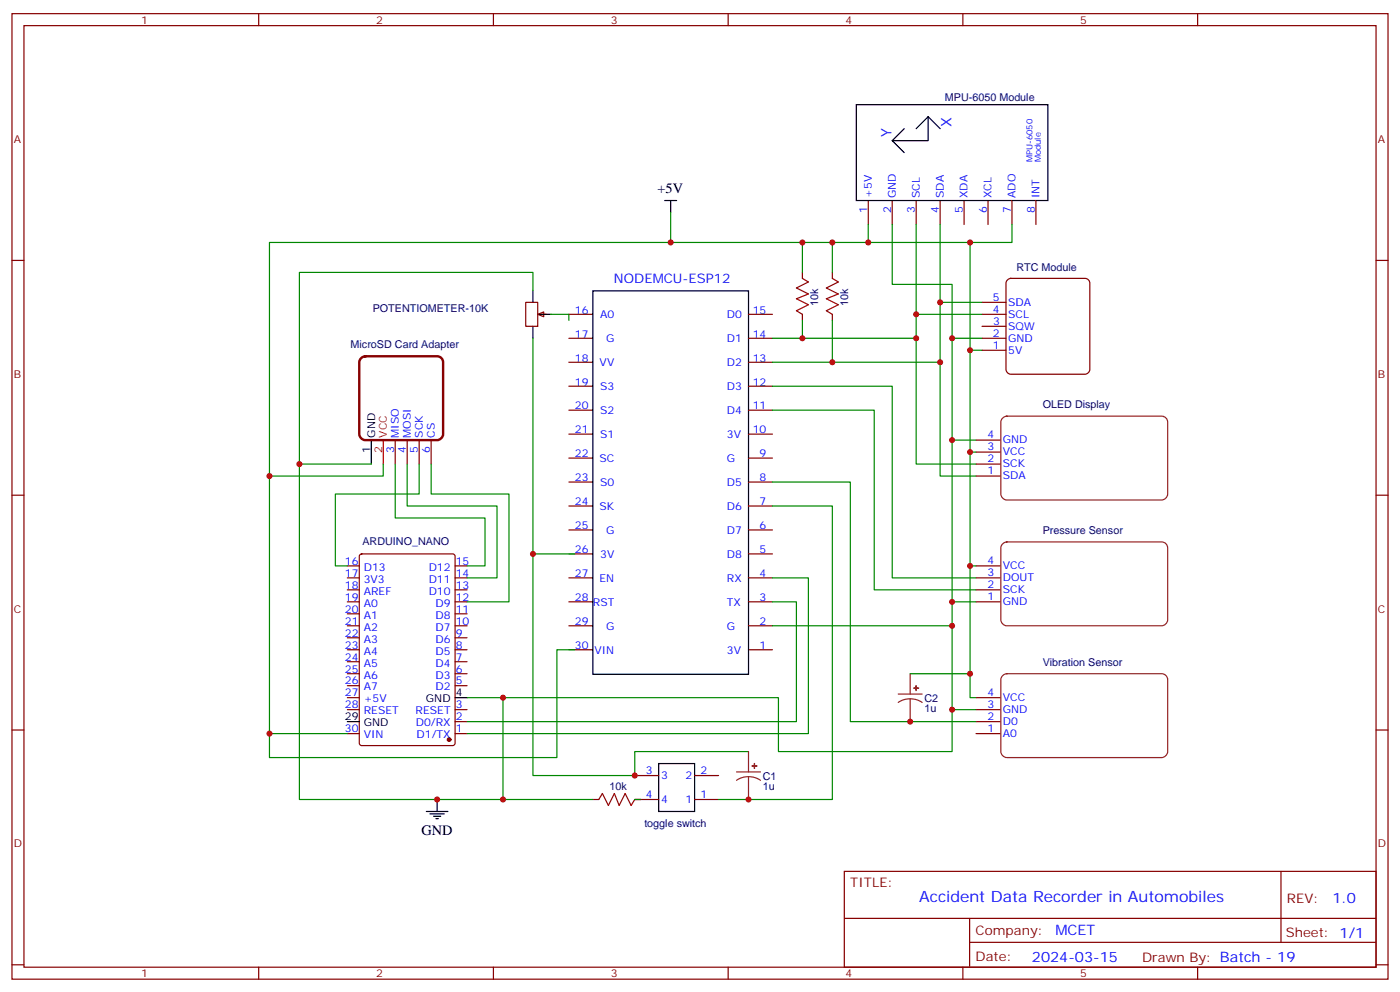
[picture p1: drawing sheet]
<svg xmlns="http://www.w3.org/2000/svg" width="412mm" height="292mm" viewBox="0 0 412 292" stroke-linecap="round" stroke-linejoin="round" font-family="sans-serif">
<g fill="none" stroke="#870000" stroke-width=".35">
<path d="M3.5 4h405.4v284.4h-405.4zM7.1 7.5h398.2v277.3h-398.2zM76.2 4v3.5M145.3 4v3.5M214.5 4v3.5M283.6 4v3.5M352.8 4v3.5M3.5 76.7h3.6M405.3 76.7h3.6M167.6 92.6h7M167.6 99.6h7M220.5 92.6h7"/>
<path d="M220.5 99.6h7M167.6 106.7h7M167.6 113.7h7M220.5 106.7h7M220.5 113.7h7M167.6 120.8h7M167.6 127.8h7M167.6 134.9h7M220.5 120.8h7M220.5 127.8h7M220.5 134.9h7M287.5 136.7h7.1"/>
<path d="M287.5 133.1h7.1M287.5 129.6h7.1M3.5 145.8h3.6M167.6 142h7M167.6 149h7M167.6 156.1h7M220.5 142h7M220.5 149h7M220.5 156.1h7M287.5 140.2h7.1M405.3 145.8h3.6M102.3 170.2h3.5"/>
<path d="M102.3 177.2h3.5M102.3 173.7h3.5M102.3 166.7h3.5M106.1 163.3l.4-.2h26.8l.7 .5 .1 55.3-.5 .6-27.1 .1-.6-.5-.1-55.3zM134.1 170.2h3.5M134.1 177.2h3.5M134.1 173.7h3.5M134.1 166.7h3.5M167.6 163.1h7M167.6 170.2h7M167.6 177.2h7M220.5 163.1h7"/>
<path d="M220.5 170.2h7M220.5 177.2h7M102.3 184.3h3.5M102.3 191.3h3.5M102.3 198.4h3.5M102.3 194.9h3.5M102.3 187.8h3.5M102.3 180.8h3.5M134.1 184.3h3.5M134.1 191.3h3.5M134.1 198.4h3.5M134.1 194.9h3.5"/>
<path d="M134.1 187.8h3.5M134.1 180.8h3.5M167.6 184.3h7M167.6 191.3h7M220.5 184.3h7M220.5 191.3h7M3.5 215h3.6M102.3 216h3.5M102.3 209h3.5M102.3 201.9h3.5M102.3 205.5h3.5M134.1 216h3.5"/>
<path d="M134.1 212.5h3.5M134.1 209h3.5M134.1 201.9h3.5M405.3 215h3.6M248.7 256.6h156.6v28.2h-156.6zM377.3 256.6v20.9M248.7 270.5h156.5M285.6 277.5h119.6M285.6 270.5v14.1M3.5 284.1h3.6M76.2 284.8v3.6M145.3 284.8v3.6"/>
<path d="M214.5 284.8v3.6M283.6 284.8v3.6M352.8 284.8v3.6M405.3 284.1h3.6"/>
</g>
<path d="M174.6 85.7h45.9v112.9h-45.9zM102.3 212.5h3.5M134.1 205.5h3.5" fill="none" stroke="#000" stroke-width=".35"/>
<circle cx="132.3" cy="217.8" r=".53" fill="#870000" stroke="#870000" stroke-width=".35"/>
<path d="M295.4 123.1l1.2-.5h45.6a1.76 1.76 0 0 1 1.8 1.7v21.2a1.89 1.89 0 0 1-1.8 1.7h-45.6a1.89 1.89 0 0 1-1.8-1.7v-21.2z" fill="none" stroke="#8c2424" stroke-width=".35"/>
<path d="M296.6 82.6l1.1-.6h21.9a1.41 1.41 0 0 1 1.4 1.4v25.4a1.51 1.51 0 0 1-1.4 1.4h-21.9a1.51 1.51 0 0 1-1.4-1.4v-25.4z" fill="#fff" stroke="#800000" stroke-width=".35"/>
<g fill="none" stroke="#870000" stroke-width=".35">
<path d="M255.8 59.1v7M262.8 59.1v7M269.9 59.1v7M276.9 59.1v7M284 59.1v7M291 59.1v7M298.1 59.1v7M305.2 59.1v7M289.3 99.6h7M289.3 89h7M289.3 92.6h7M289.3 96.1h7"/>
<path d="M289.3 103.2h7M287.5 177.2h7.1M287.5 173.7h7.1M287.5 170.2h7.1M287.5 166.7h7.1M287.5 216h7.1M287.5 212.5h7.1M287.5 209h7.1M287.5 205.5h7.1M187 235.4h7M187 228.4h7M204.6 235.4h7.1"/>
<path d="M204.6 228.4h7.1"/>
</g>
<path d="M252.2 30.8h56.5v28.3h-56.5zM266.3 37.9l-3.5 3.5M273.4 34.4v7h-10.6l3.5 3.5M273.4 34.4l3.5 3.5M273.4 34.4l-3.5 3.5M194 224.9h10.6v14.1h-10.6z" fill="none" stroke="#000" stroke-width=".35"/>
<path d="M295.4 160.1l1.2-.5h45.6a1.76 1.76 0 0 1 1.8 1.8v21.1a1.89 1.89 0 0 1-1.8 1.8h-45.6a1.89 1.89 0 0 1-1.8-1.8v-21.1zM295.4 198.9l1.2-.5h45.6a1.76 1.76 0 0 1 1.8 1.8v21.1a1.89 1.89 0 0 1-1.8 1.8h-45.6a1.89 1.89 0 0 1-1.8-1.8v-21.1z" fill="none" stroke="#8c2424" stroke-width=".35"/>
<path d="M158.4 92.6l1.8-.7v1.4z" fill="#f0f0f0" stroke="#870000" stroke-width=".35"/>
<path d="M154.9 89h3.5v7.1h-3.5zM159.1 92.6h1.8M236.4 80.2v1.8M236.4 92.6v1.7M245.2 80.2v1.8M245.2 92.6v1.7M116.4 129.6v7.1M119.9 129.6v7.1M123.5 129.6v7.1M127 129.6v7.1M174.6 235.4h1.8M187 235.4h1.7" fill="none" stroke="#870000" stroke-width=".35"/>
<path d="M195.8 59.1h3.5M197.6 59.1v3.5M157 85.5v3.5M157 96.1v3.5M158.7 92.6h3.6M109.4 129.6v7.1M125.6 239h6.3M126.6 239.7h4.3M128.8 235.4v3.6M127.7 240.4h2.1M128.4 241.1h.7" fill="none" stroke="#000" stroke-width=".35"/>
<path d="M112.9 129.6v7.1" fill="none" stroke="#f00" stroke-width=".35"/>
<path d="M106.4 105.4l1.2-.5h21.2a1.76 1.76 0 0 1 1.7 1.8v21.1a1.89 1.89 0 0 1-1.7 1.8h-21.2a1.89 1.89 0 0 1-1.8-1.8v-21.1z" fill="none" stroke="#870000" stroke-width=".71"/>
<g fill="none" stroke="#008700" stroke-width=".35">
<path d="M197.6 62.6v8.8h58.2v-5.3M197.6 71.4h-118.2v144.6h22.9M236.4 71.4v8.8M245.2 71.4v8.8M255.8 71.4h30v134.1h1.7M262.8 66.1v17.6h17.7v15.9M269.9 66.1v26.5h19.4M276.9 66.1v22.9h12.4M298.1 66.1v5.3h-12.3M157 99.6v128.8h30v-7.1h33.5M157 85.5v-5.3h-68.8v56.5M162.3 92.6h5.3v1.7"/>
<path d="M227.5 99.6h42.4M236.4 94.3v5.3M245.2 94.3v12.4M269.9 92.6v44.1h17.6M276.9 89v51.2h10.6M289.3 99.6h-8.8v109.4h7M227.5 113.7h35.3v56.5h24.7M227.5 106.7h49.4M285.8 103.2h3.5M109.4 136.7h-21.2v98.7h86.4M112.9 136.7v3.5h-33.5M116.4 136.7v15.8h26.5v14.2h-5.3"/>
<path d="M119.9 136.7v12.3h26.5v21.2h-8.8M123.5 136.7v8.8h-24.7v21.2h3.5M127 136.7v8.8h22.9v31.7h-12.3M227.5 120.8h30v52.9h30M280.5 129.6h7M285.8 133.1h1.7M227.5 142h23v70.5h37M227.5 149h17.7v86.4h-33.5M157 163.1h12.3M227.5 170.2h10.6v45.8h-100.5M227.5 177.2h7.1v35.3h-97M280.5 177.2h7"/>
<path d="M285.8 166.7h1.7M169.3 191.3h-5.3v31.8h-84.6v-7.1M227.5 184.3h53M268.1 198.4h17.7M137.6 205.5h10.6v29.9M148.2 205.5h81.1v15.8h51.2v-12.3M187 235.4h1.7"/>
</g>
<path d="M236.4 82l1.7 1-3.5 1.8 3.5 1.8-3.5 1.4 3.5 1.7-3.5 1.8 1.8 1.1M245.2 82l1.7 1-3.5 1.8 3.5 1.8-3.5 1.4 3.5 1.7-3.5 1.8 1.8 1.1M176.4 235.4l1-1.7 1.8 3.5 1.8-3.5 1.4 3.5 1.7-3.5 1.8 3.5 1.1-1.8" fill="none" stroke="#a10000" stroke-width=".35"/>
<path d="M268.1 198.4v6M264.6 204.4h7M268.1 205.8l-1.8 .2-1.7 .9M268.1 205.8l1.9 .2 1.6 .9M268.1 205.8v6.7M217 227.3h7M220.5 228.7l-1.9 .3-1.6 .8M220.5 228.7l1.8 .3 1.7 .8M220.5 221.3v6M220.5 228.7v6.7" fill="none" stroke="#8c2424" stroke-width=".35"/>
<g fill="#8c2424" stroke="#8c2424" stroke-width=".35">
<path d="M269.2 202.6l1.4 .1z"/>
<path d="M269.8 201.9l.1 1.4z"/>
<path d="M221.5 225.6h1.5z"/>
<path d="M222.2 224.9v1.4z"/>
</g>
<g fill="#c00">
<circle cx="276.9" cy="89" r=".88"/>
<circle cx="269.9" cy="92.6" r=".88"/>
<circle cx="269.9" cy="99.6" r=".88"/>
<circle cx="276.9" cy="106.7" r=".88"/>
<circle cx="197.6" cy="71.4" r=".88"/>
<circle cx="79.4" cy="140.2" r=".88"/>
<circle cx="79.4" cy="216" r=".88"/>
<circle cx="236.4" cy="71.4" r=".88"/>
<circle cx="236.4" cy="99.6" r=".88"/>
<circle cx="245.2" cy="71.4" r=".88"/>
<circle cx="245.2" cy="106.7" r=".88"/>
<circle cx="88.2" cy="136.7" r=".88"/>
<circle cx="128.8" cy="235.4" r=".88"/>
<circle cx="280.5" cy="99.6" r=".88"/>
<circle cx="280.5" cy="184.3" r=".88"/>
<circle cx="280.5" cy="129.6" r=".88"/>
<circle cx="280.5" cy="177.2" r=".88"/>
<circle cx="285.8" cy="71.4" r=".88"/>
<circle cx="285.8" cy="103.2" r=".88"/>
<circle cx="285.8" cy="133.1" r=".88"/>
<circle cx="285.8" cy="166.7" r=".88"/>
<circle cx="255.8" cy="71.4" r=".88"/>
<circle cx="157" cy="163.1" r=".88"/>
<circle cx="148.2" cy="235.4" r=".88"/>
<circle cx="268.1" cy="212.5" r=".88"/>
<circle cx="285.8" cy="198.4" r=".88"/>
<circle cx="148.2" cy="205.5" r=".88"/>
<circle cx="280.5" cy="209" r=".88"/>
<circle cx="220.5" cy="235.4" r=".88"/>
<circle cx="187" cy="228.4" r=".88"/>
</g>
<text font-size="4.6" fill="#00f" x="270.8" y="265.6">Accident Data Recorder in Automobiles</text>
<g font-size="4.2" fill="#00f">
<text x="262.6" y="40.4" transform="rotate(-90 262.6 40.4)">Y</text>
<text x="280.2" y="37.5" transform="rotate(-90 280.2 37.5)">X</text>
<text x="392.5" y="265.9">1.0</text>
<text x="310.9" y="275.4">MCET</text>
<text x="304" y="283.2">2024-03-15</text>
</g>
<g font-size="4.2">
<text x="193.7" y="56.9">+5V</text>
<text x="124.2" y="245.8">GND</text>
</g>
<text font-size="3.9" fill="#00f" x="180.9" y="83.4">NODEMCU-ESP12</text>
<g font-size="3.9" fill="#800">
<text x="250.5" y="261.2">TITLE:</text>
<text x="379.1" y="265.9">REV:</text>
<text x="287.4" y="275.4">Company:</text>
<text x="378.7" y="276">Sheet: 1/1</text>
<text x="287.4" y="283.1">Date:</text>
<text x="336.4" y="283.2">Drawn By: Batch - 19</text>
</g>
<g font-size="3.2" fill="#800">
<text x="41.6" y="7">1</text>
<text x="110.8" y="7">2</text>
<text x="179.9" y="7">3</text>
<text x="249.1" y="7">4</text>
<text x="318.2" y="7">5</text>
<text x="4.1" y="42.1">A</text>
<text x="405.9" y="42.1">A</text>
<text x="4.1" y="111.3">B</text>
<text x="405.9" y="111.3">B</text>
<text x="4.1" y="180.4">C</text>
<text x="405.9" y="180.4">C</text>
<text x="4.1" y="249.6">D</text>
<text x="405.9" y="249.6">D</text>
<text x="41.6" y="287.8">1</text>
<text x="110.8" y="287.8">2</text>
<text x="179.9" y="287.8">3</text>
<text x="249.1" y="287.8">4</text>
<text x="318.2" y="287.8">5</text>
</g>
<g font-size="3.2" fill="#000080">
<text x="278.3" y="29.8">MPU-6050 Module</text>
<text x="299.4" y="79.7">RTC Module</text>
<text x="109.8" y="91.9">POTENTIOMETER-10K</text>
<text x="241" y="90" transform="rotate(-90 241 90)">10k</text>
<text x="249.8" y="90" transform="rotate(-90 249.8 90)">10k</text>
<text x="103.3" y="102.5">MicroSD Card Adapter</text>
<text x="307.1" y="120.3">OLED Display</text>
<text x="106.8" y="160.6">ARDUINO_NANO</text>
<text x="307.1" y="157.3">Pressure Sensor</text>
<text x="307.1" y="196.1">Vibration Sensor</text>
<text x="272.3" y="209.8">1u</text>
<text x="272.3" y="206.7">C2</text>
<text x="179.5" y="232.6">10k</text>
<text x="224.7" y="232.7">1u</text>
<text x="224.7" y="229.7">C1</text>
<text x="189.8" y="243.6">toggle switch</text>
</g>
<g font-size="3.2" fill="#00f">
<text x="256.8" y="58.3" transform="rotate(-90 256.8 58.3)">+5V</text>
<text x="263.9" y="58.3" transform="rotate(-90 263.9 58.3)">GND</text>
<text x="270.9" y="58.3" transform="rotate(-90 270.9 58.3)">SCL</text>
<text x="278" y="58.3" transform="rotate(-90 278 58.3)">SDA</text>
<text x="285" y="58.3" transform="rotate(-90 285 58.3)">XDA</text>
<text x="292.1" y="58.3" transform="rotate(-90 292.1 58.3)">XCL</text>
<text x="299.2" y="58.3" transform="rotate(-90 299.2 58.3)">ADO</text>
<text x="306.2" y="58.3" transform="rotate(-90 306.2 58.3)">INT</text>
<text x="255.4" y="62.8" transform="rotate(-90 255.4 62.8)">1</text>
<text x="262.5" y="62.8" transform="rotate(-90 262.5 62.8)">2</text>
<text x="269.5" y="62.8" transform="rotate(-90 269.5 62.8)">3</text>
<text x="276.6" y="62.8" transform="rotate(-90 276.6 62.8)">4</text>
<text x="283.6" y="62.8" transform="rotate(-90 283.6 62.8)">5</text>
<text x="290.7" y="62.8" transform="rotate(-90 290.7 62.8)">6</text>
<text x="297.7" y="62.8" transform="rotate(-90 297.7 62.8)">7</text>
<text x="304.8" y="62.8" transform="rotate(-90 304.8 62.8)">8</text>
<text x="292.5" y="88.7">5</text>
<text x="169.3" y="92.4">16</text>
<text x="176.8" y="93.8">A0</text>
<text x="214.1" y="93.8">D0</text>
<text x="221.7" y="92.4">15</text>
<text x="292.5" y="92.2">4</text>
<text x="292.5" y="95.7">3</text>
<text x="297" y="90.1">SDA</text>
<text x="297" y="93.6">SCL</text>
<text x="169.3" y="99.4">17</text>
<text x="178.5" y="100.8">G</text>
<text x="214.1" y="100.8">D1</text>
<text x="221.7" y="99.4">14</text>
<text x="292.5" y="99.2">2</text>
<text x="297" y="100.7">GND</text>
<text x="297" y="97.1">SQW</text>
<text x="169.3" y="106.5">18</text>
<text x="176.6" y="107.9">VV</text>
<text x="214.1" y="107.9">D2</text>
<text x="221.7" y="106.5">13</text>
<text x="292.5" y="102.8">1</text>
<text x="297" y="104.2">5V</text>
<text x="169.3" y="113.5">19</text>
<text x="221.7" y="113.5">12</text>
<text x="176.8" y="114.9">S3</text>
<text x="214.1" y="114.9">D3</text>
<text x="169.3" y="120.6">20</text>
<text x="176.8" y="122">S2</text>
<text x="214.1" y="122">D4</text>
<text x="221.7" y="120.6">11</text>
<text x="117.5" y="128.9" transform="rotate(-90 117.5 128.9)">MISO</text>
<text x="121" y="128.9" transform="rotate(-90 121 128.9)">MOSI</text>
<text x="124.5" y="128.9" transform="rotate(-90 124.5 128.9)">SCK</text>
<text x="128.1" y="128.9" transform="rotate(-90 128.1 128.9)">CS</text>
<text x="169.3" y="127.6">21</text>
<text x="176.8" y="129.1">S1</text>
<text x="214.1" y="129.1">3V</text>
<text x="221.7" y="127.6">10</text>
<text x="290.9" y="129.1">4</text>
<text x="295.4" y="130.5">GND</text>
<text x="116.1" y="133.4" transform="rotate(-90 116.1 133.4)">3</text>
<text x="119.6" y="133.4" transform="rotate(-90 119.6 133.4)">4</text>
<text x="123.1" y="133.4" transform="rotate(-90 123.1 133.4)">5</text>
<text x="126.6" y="133.4" transform="rotate(-90 126.6 133.4)">6</text>
<text x="169.3" y="134.7">22</text>
<text x="176.6" y="136.1">SC</text>
<text x="214.1" y="136.1">G</text>
<text x="223.8" y="134.7">9</text>
<text x="290.9" y="136.2">2</text>
<text x="290.9" y="132.6">3</text>
<text x="295.4" y="137.6">SCK</text>
<text x="295.4" y="134">VCC</text>
<text x="169.3" y="141.8">23</text>
<text x="176.8" y="143.2">S0</text>
<text x="214.1" y="143.2">D5</text>
<text x="223.8" y="141.8">8</text>
<text x="290.9" y="139.7">1</text>
<text x="295.4" y="141.1">SDA</text>
<text x="169.3" y="148.8">24</text>
<text x="223.8" y="148.8">7</text>
<text x="169.3" y="155.9">25</text>
<text x="176.6" y="150.2">SK</text>
<text x="214.1" y="150.2">D6</text>
<text x="223.8" y="155.9">6</text>
<text x="178.5" y="157.3">G</text>
<text x="214.1" y="157.3">D7</text>
<text x="101.6" y="166.3">16</text>
<text x="134.2" y="166.3">15</text>
<text x="169.3" y="162.9">26</text>
<text x="176.8" y="164.3">3V</text>
<text x="214.1" y="164.3">D8</text>
<text x="223.8" y="162.9">5</text>
<text x="290.9" y="166.1">4</text>
<text x="295.4" y="167.5">VCC</text>
<text x="101.6" y="169.8">17</text>
<text x="101.6" y="173.4">18</text>
<text x="107.1" y="168.1">D13</text>
<text x="107.1" y="171.6">3V3</text>
<text x="126.3" y="171.6">D11</text>
<text x="126.3" y="168.1">D12</text>
<text x="134.2" y="173.4">13</text>
<text x="134.2" y="169.8">14</text>
<text x="169.3" y="170">27</text>
<text x="176.6" y="171.4">EN</text>
<text x="214.1" y="171.4">RX</text>
<text x="223.8" y="170">4</text>
<text x="290.9" y="173.2">2</text>
<text x="290.9" y="169.7">3</text>
<text x="295.4" y="171.1">DOUT</text>
<text x="101.6" y="176.9">19</text>
<text x="107.1" y="175.1">AREF</text>
<text x="107.1" y="178.6">A0</text>
<text x="126.3" y="175.1">D10</text>
<text x="128.3" y="178.6">D9</text>
<text x="134.2" y="176.9">12</text>
<text x="169.3" y="177">28</text>
<text x="174.6" y="178.4">RST</text>
<text x="214.1" y="178.4">TX</text>
<text x="223.8" y="177">3</text>
<text x="290.9" y="176.7">1</text>
<text x="295.4" y="178.1">GND</text>
<text x="295.4" y="174.6">SCK</text>
<text x="101.6" y="180.4">20</text>
<text x="101.6" y="183.9">21</text>
<text x="107.1" y="182.2">A1</text>
<text x="107.1" y="185.7">A2</text>
<text x="128.3" y="185.7">D7</text>
<text x="128.3" y="182.2">D8</text>
<text x="134.2" y="183.9">10</text>
<text x="134.2" y="180.4">11</text>
<text x="169.3" y="184.1">29</text>
<text x="178.5" y="185.5">G</text>
<text x="214.1" y="185.5">G</text>
<text x="223.8" y="184.1">2</text>
<text x="101.6" y="187.5">22</text>
<text x="101.6" y="191">23</text>
<text x="107.1" y="189.2">A3</text>
<text x="128.3" y="189.2">D6</text>
<text x="134.2" y="191">8</text>
<text x="134.2" y="187.5">9</text>
<text x="169.3" y="191.1">30</text>
<text x="223.8" y="191.1">1</text>
<text x="101.6" y="194.5">24</text>
<text x="107.1" y="192.8">A4</text>
<text x="107.1" y="196.3">A5</text>
<text x="128.3" y="196.3">D4</text>
<text x="128.3" y="192.8">D5</text>
<text x="134.2" y="194.5">7</text>
<text x="175.1" y="192.6">VIN</text>
<text x="214.1" y="192.6">3V</text>
<text x="101.6" y="198">25</text>
<text x="101.6" y="201.6">26</text>
<text x="107.1" y="199.8">A6</text>
<text x="107.1" y="203.3">A7</text>
<text x="128.3" y="203.3">D2</text>
<text x="128.3" y="199.8">D3</text>
<text x="134.2" y="201.6">5</text>
<text x="134.2" y="198">6</text>
<text x="101.6" y="205.1">27</text>
<text x="101.6" y="208.6">28</text>
<text x="107.1" y="206.9">+5V</text>
<text x="134.2" y="208.6">3</text>
<text x="290.9" y="208.5">3</text>
<text x="290.9" y="204.9">4</text>
<text x="295.4" y="209.9">GND</text>
<text x="295.4" y="206.4">VCC</text>
<text x="101.6" y="215.7">30</text>
<text x="107.1" y="210.4">RESET</text>
<text x="122.4" y="210.4">RESET</text>
<text x="122.5" y="213.9">D0/RX</text>
<text x="134.2" y="215.7">1</text>
<text x="134.2" y="212.2">2</text>
<text x="290.9" y="215.5">1</text>
<text x="290.9" y="212">2</text>
<text x="295.4" y="213.4">D0</text>
<text x="107.1" y="217.5">VIN</text>
<text x="122.7" y="217.5">D1/TX</text>
<text x="295.4" y="216.9">A0</text>
<text x="190.2" y="228">3</text>
<text x="194.7" y="229.4">3</text>
<text x="201.9" y="229.4">2</text>
<text x="206.4" y="228">2</text>
<text x="190.2" y="235.1">4</text>
<text x="194.7" y="236.5">4</text>
<text x="201.9" y="236.5">1</text>
<text x="206.4" y="235.1">1</text>
</g>
<g font-size="3.2">
<text x="110.5" y="128.9" transform="rotate(-90 110.5 128.9)">GND</text>
<text x="109" y="133.4" transform="rotate(-90 109 133.4)">1</text>
<text x="125.5" y="206.9">GND</text>
<text x="134.2" y="205.1">4</text>
<text x="101.6" y="212.2">29</text>
<text x="107.1" y="213.9">GND</text>
</g>
<g font-size="3.2" fill="#f00">
<text x="113.9" y="128.9" transform="rotate(-90 113.9 128.9)">VCC</text>
<text x="112.5" y="133.4" transform="rotate(-90 112.5 133.4)">2</text>
</g>
<g font-size="2.5" fill="#00f">
<text x="304.2" y="47.8" transform="rotate(-90 304.2 47.8)">MPU-6050</text>
<text x="306.6" y="47.8" transform="rotate(-90 306.6 47.8)">Module</text>
</g>
</svg>
